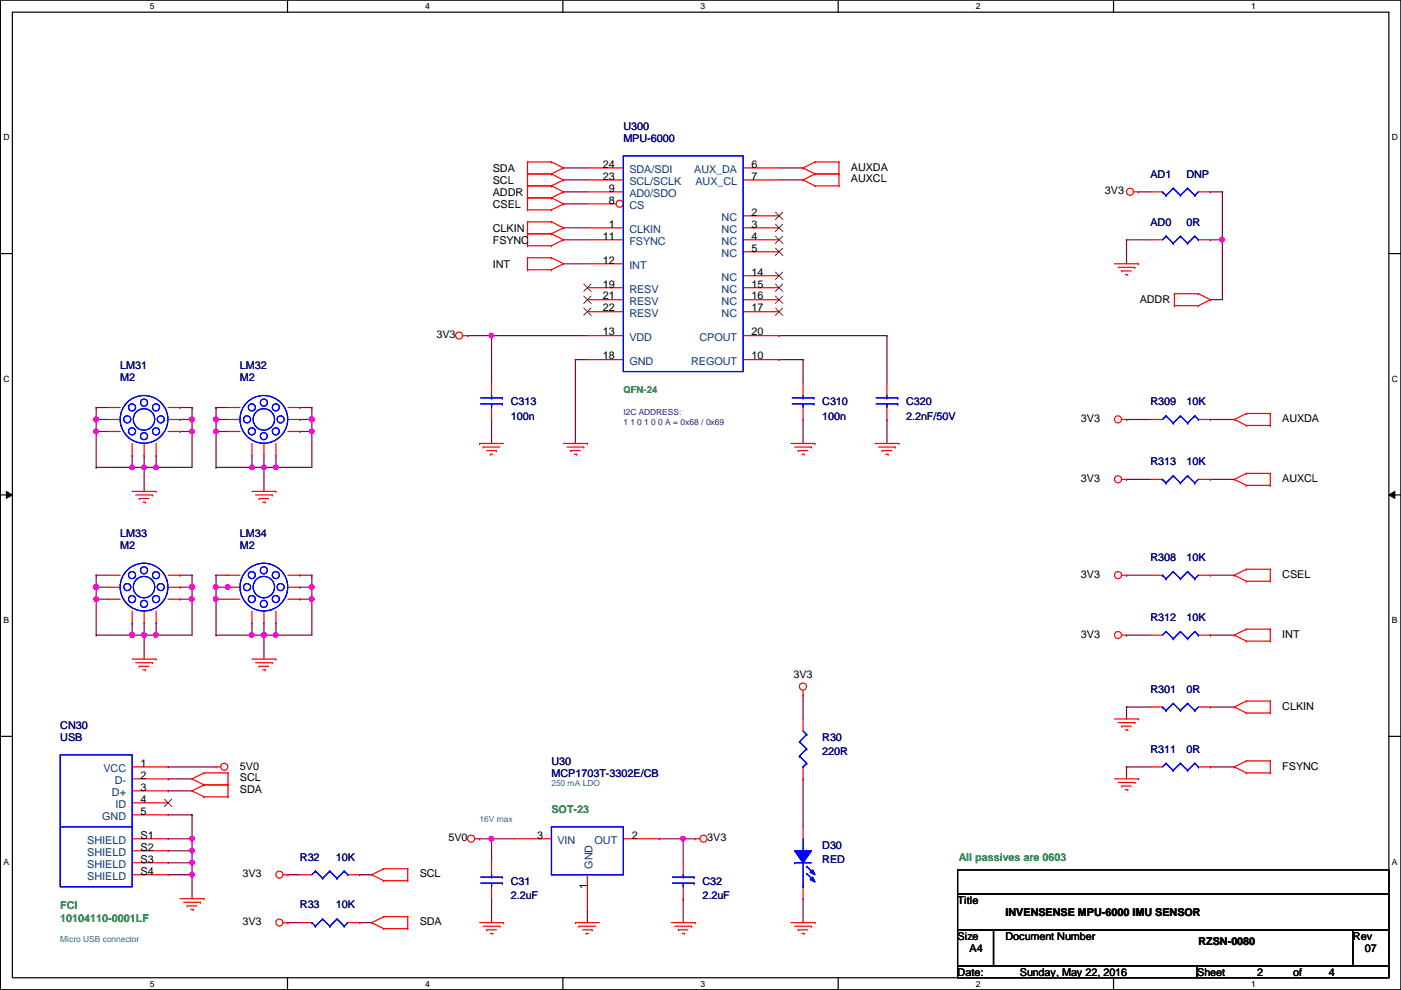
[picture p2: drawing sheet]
<svg xmlns="http://www.w3.org/2000/svg" width="297mm" height="210mm" viewBox="0 0 297 210" stroke-linecap="round" stroke-linejoin="round" font-family="sans-serif">
<path d="M.1 0h296.9v209.8h-296.9zM2.6 2.6h291.9v204.7h-291.9z" fill="none" stroke="#000" stroke-width=".25"/>
<g fill="#fff">
<path d="M31.8 .3h1v2h-1z"/>
<path d="M31.8 207.6h1v1.9h-1z"/>
</g>
<path d="M61 0v2.6M61 207.3v2.5" fill="none" stroke="#000" stroke-width=".25"/>
<g fill="#fff">
<path d="M90.1 .3h1v2h-1z"/>
<path d="M90.1 207.6h1v1.9h-1z"/>
</g>
<path d="M119.3 0v2.6M119.3 207.3v2.5" fill="none" stroke="#000" stroke-width=".25"/>
<g fill="#fff">
<path d="M148.5 .3h1v2h-1z"/>
<path d="M148.5 207.6h1v1.9h-1z"/>
</g>
<path d="M177.7 0v2.6M177.7 207.3v2.5" fill="none" stroke="#000" stroke-width=".25"/>
<g fill="#fff">
<path d="M206.9 .3h1v2h-1z"/>
<path d="M206.9 207.6h1v1.9h-1z"/>
</g>
<path d="M236.1 0v2.6M236.1 207.3v2.5" fill="none" stroke="#000" stroke-width=".25"/>
<g fill="#fff">
<path d="M265.3 .3h.9v2h-.9z"/>
<path d="M265.3 207.6h.9v1.9h-.9z"/>
<path d="M.7 28.2h1.3v1.9h-1.3z"/>
<path d="M295.1 28.2h1.3v1.9h-1.3z"/>
<path d="M.7 79.3h1.3v2h-1.3z"/>
<path d="M295.1 79.3h1.3v2h-1.3z"/>
</g>
<path d="M.1 53.8h2.5M294.5 53.8h2.5" fill="none" stroke="#000" stroke-width=".25"/>
<g fill="#fff">
<path d="M.7 130.5h1.2v2h-1.2z"/>
<path d="M295.1 130.5h1.2v2h-1.2z"/>
</g>
<path d="M.1 104.9h2.5M294.5 104.9h2.5" fill="none" stroke="#000" stroke-width=".25"/>
<path d="M1.4 104.2l1.2 .7-1.2 .8zM294.5 104.9l1.2-.7v1.5z" fill="#000"/>
<path d="M1.4 104.2l1.2 .7-1.2 .8zM294.5 104.9l1.2-.7v1.5z" fill="none" stroke="#000" stroke-width=".21"/>
<g fill="#fff">
<path d="M.7 181.7h1.2v2h-1.2z"/>
<path d="M295.1 181.7h1.2v2h-1.2z"/>
</g>
<path d="M.1 156.1h2.5M294.5 156.1h2.5" fill="none" stroke="#000" stroke-width=".25"/>
<path d="M144.9 177.8h.1M144.9 177.8h2.5M124.5 193.1h.1M124.5 193.1v2.5" fill="none" stroke="#800040" stroke-width=".25"/>
<circle cx="144.8" cy="177.8" r=".49" fill="#f0f"/>
<circle cx="144.8" cy="177.8" r=".49" fill="none" stroke="#f0f" stroke-width=".25"/>
<path d="M104.2 177.8h.1M104.2 177.8v5.1M104.2 177.8h5.1M139.8 177.8h.1M139.8 177.8h5.1M144.9 177.8h.1M144.9 177.8v5.1M104.2 190.5h.1M104.2 190.5v5.1M144.9 190.5h.1M144.9 190.5v5.1" fill="none" stroke="#800040" stroke-width=".25"/>
<circle cx="104.2" cy="177.8" r=".49" fill="#f0f"/>
<circle cx="104.2" cy="177.8" r=".49" fill="none" stroke="#f0f" stroke-width=".25"/>
<path d="M35.6 165.1h.1M35.6 167.7h.1M35.6 165.1h5.1M35.6 167.7h5.1M101.7 177.8h.1M101.7 177.8h2.5M40.7 185.5h.1M40.7 185.5v5" fill="none" stroke="#800040" stroke-width=".25"/>
<circle cx="40.7" cy="185.4" r=".49" fill="#f0f"/>
<circle cx="40.7" cy="185.4" r=".49" fill="none" stroke="#f0f" stroke-width=".25"/>
<g fill="none" stroke="#800040" stroke-width=".25">
<path d="M35.6 172.8h.1M35.6 162.6h.1M35.6 177.8h.1M35.6 172.8h5.1M35.6 162.6h10.2M35.6 177.8h5.1M40.7 172.8h.1M40.7 177.8h.1M40.7 172.8v7.6h-5.1M35.6 180.4h.1M35.6 182.9h.1M35.6 185.5h.1"/>
<path d="M35.6 182.9h5.1M35.6 185.5h5.1"/>
</g>
<circle cx="40.7" cy="177.8" r=".49" fill="#f0f"/>
<circle cx="40.7" cy="177.8" r=".49" fill="none" stroke="#f0f" stroke-width=".25"/>
<path d="M40.7 180.4h.1M40.7 180.4v2.5" fill="none" stroke="#800040" stroke-width=".25"/>
<circle cx="40.7" cy="180.4" r=".49" fill="#f0f"/>
<circle cx="40.7" cy="180.4" r=".49" fill="none" stroke="#f0f" stroke-width=".25"/>
<path d="M40.7 182.9h.1M40.7 182.9v2.6" fill="none" stroke="#800040" stroke-width=".25"/>
<circle cx="40.7" cy="182.9" r=".49" fill="#f0f"/>
<circle cx="40.7" cy="182.9" r=".49" fill="none" stroke="#f0f" stroke-width=".25"/>
<path d="M40.7 88.9h.1M40.7 91.5h.1M40.7 88.9v10.2" fill="none" stroke="#800040" stroke-width=".25"/>
<circle cx="40.7" cy="91.5" r=".49" fill="#f0f"/>
<circle cx="40.7" cy="91.5" r=".49" fill="none" stroke="#f0f" stroke-width=".25"/>
<path d="M40.7 86.4h.1M40.7 86.4v2.5" fill="none" stroke="#800040" stroke-width=".25"/>
<circle cx="40.7" cy="88.9" r=".49" fill="#f0f"/>
<circle cx="40.7" cy="88.9" r=".49" fill="none" stroke="#f0f" stroke-width=".25"/>
<path d="M20.4 88.9h.1M20.4 88.9v2.6M30.6 99.1h.1M30.6 99.1v5.1" fill="none" stroke="#800040" stroke-width=".25"/>
<circle cx="20.4" cy="88.9" r=".49" fill="#f0f"/>
<circle cx="20.4" cy="88.9" r=".49" fill="none" stroke="#f0f" stroke-width=".25"/>
<path d="M30.6 99.1h.1M30.6 99.1h2.5" fill="none" stroke="#800040" stroke-width=".25"/>
<circle cx="30.5" cy="99.1" r=".49" fill="#f0f"/>
<circle cx="30.5" cy="99.1" r=".49" fill="none" stroke="#f0f" stroke-width=".25"/>
<path d="M66.1 88.9h.1M66.1 91.5h.1M66.1 88.9v10.2" fill="none" stroke="#800040" stroke-width=".25"/>
<circle cx="66.1" cy="91.5" r=".49" fill="#f0f"/>
<circle cx="66.1" cy="91.5" r=".49" fill="none" stroke="#f0f" stroke-width=".25"/>
<path d="M66.1 86.4h.1M66.1 86.4v2.5" fill="none" stroke="#800040" stroke-width=".25"/>
<circle cx="66.1" cy="88.9" r=".49" fill="#f0f"/>
<circle cx="66.1" cy="88.9" r=".49" fill="none" stroke="#f0f" stroke-width=".25"/>
<path d="M45.8 88.9h.1M45.8 88.9v2.6M56 99.1h.1M56 99.1v5.1" fill="none" stroke="#800040" stroke-width=".25"/>
<circle cx="45.8" cy="88.9" r=".49" fill="#f0f"/>
<circle cx="45.8" cy="88.9" r=".49" fill="none" stroke="#f0f" stroke-width=".25"/>
<path d="M56 99.1h.1M56 99.1h2.5" fill="none" stroke="#800040" stroke-width=".25"/>
<circle cx="55.9" cy="99.1" r=".49" fill="#f0f"/>
<circle cx="55.9" cy="99.1" r=".49" fill="none" stroke="#f0f" stroke-width=".25"/>
<path d="M45.8 86.4h.1M45.8 88.9h.1M45.8 86.4h2.5M45.8 88.9h2.5" fill="none" stroke="#800040" stroke-width=".25"/>
<circle cx="45.8" cy="88.9" r=".49" fill="#f0f"/>
<circle cx="45.8" cy="88.9" r=".49" fill="none" stroke="#f0f" stroke-width=".25"/>
<path d="M45.8 91.5h.1M45.8 91.5h2.5M63.6 86.4h.1M63.6 88.9h.1M63.6 86.4h2.5M63.6 88.9h2.5" fill="none" stroke="#800040" stroke-width=".25"/>
<circle cx="66.1" cy="88.9" r=".49" fill="#f0f"/>
<circle cx="66.1" cy="88.9" r=".49" fill="none" stroke="#f0f" stroke-width=".25"/>
<path d="M45.8 86.4h.1M45.8 91.5h.1M45.8 86.4v2.5M45.8 91.5v7.6M53.4 96.6h.1M53.4 96.6v2.5M56 96.6h.1M56 96.6v2.5M58.5 96.6h.1M58.5 96.6v2.5M63.6 91.5h.1M63.6 91.5h2.5" fill="none" stroke="#800040" stroke-width=".25"/>
<circle cx="45.8" cy="91.5" r=".49" fill="#f0f"/>
<circle cx="45.8" cy="91.5" r=".49" fill="none" stroke="#f0f" stroke-width=".25"/>
<path d="M45.8 99.1h.1M45.8 99.1h7.6M58.5 99.1h.1M58.5 99.1h7.6" fill="none" stroke="#800040" stroke-width=".25"/>
<circle cx="58.5" cy="99.1" r=".49" fill="#f0f"/>
<circle cx="58.5" cy="99.1" r=".49" fill="none" stroke="#f0f" stroke-width=".25"/>
<path d="M53.4 99.1h.1M53.4 99.1h2.6" fill="none" stroke="#800040" stroke-width=".25"/>
<circle cx="53.4" cy="99.1" r=".49" fill="#f0f"/>
<circle cx="53.4" cy="99.1" r=".49" fill="none" stroke="#f0f" stroke-width=".25"/>
<path d="M40.7 124.5h.1M40.7 127h.1M40.7 124.5v10.2" fill="none" stroke="#800040" stroke-width=".25"/>
<circle cx="40.7" cy="127" r=".49" fill="#f0f"/>
<circle cx="40.7" cy="127" r=".49" fill="none" stroke="#f0f" stroke-width=".25"/>
<path d="M40.7 122h.1M40.7 122v2.5" fill="none" stroke="#800040" stroke-width=".25"/>
<circle cx="40.7" cy="124.5" r=".49" fill="#f0f"/>
<circle cx="40.7" cy="124.5" r=".49" fill="none" stroke="#f0f" stroke-width=".25"/>
<path d="M20.4 124.5h.1M20.4 124.5v2.5M30.6 134.7h.1M30.6 134.7v5" fill="none" stroke="#800040" stroke-width=".25"/>
<circle cx="20.4" cy="124.5" r=".49" fill="#f0f"/>
<circle cx="20.4" cy="124.5" r=".49" fill="none" stroke="#f0f" stroke-width=".25"/>
<path d="M30.6 134.7h.1M30.6 134.7h2.5" fill="none" stroke="#800040" stroke-width=".25"/>
<circle cx="30.5" cy="134.6" r=".49" fill="#f0f"/>
<circle cx="30.5" cy="134.6" r=".49" fill="none" stroke="#f0f" stroke-width=".25"/>
<path d="M20.4 122h.1M20.4 124.5h.1M20.4 122h2.5M20.4 124.5h2.5" fill="none" stroke="#800040" stroke-width=".25"/>
<circle cx="20.4" cy="124.5" r=".49" fill="#f0f"/>
<circle cx="20.4" cy="124.5" r=".49" fill="none" stroke="#f0f" stroke-width=".25"/>
<path d="M20.4 127h.1M20.4 127h2.5M38.2 122h.1M38.2 124.5h.1M38.2 122h2.5M38.2 124.5h2.5" fill="none" stroke="#800040" stroke-width=".25"/>
<circle cx="40.7" cy="124.5" r=".49" fill="#f0f"/>
<circle cx="40.7" cy="124.5" r=".49" fill="none" stroke="#f0f" stroke-width=".25"/>
<path d="M20.4 122h.1M20.4 127h.1M20.4 122v2.5M20.4 127v7.7M28 132.1h.1M28 132.1v2.6M30.6 132.1h.1M30.6 132.1v2.6M33.1 132.1h.1M33.1 132.1v2.6M38.2 127h.1M38.2 127h2.5" fill="none" stroke="#800040" stroke-width=".25"/>
<circle cx="20.4" cy="127" r=".49" fill="#f0f"/>
<circle cx="20.4" cy="127" r=".49" fill="none" stroke="#f0f" stroke-width=".25"/>
<path d="M20.4 134.7h.1M20.4 134.7h7.6M33.1 134.7h.1M33.1 134.7h7.6" fill="none" stroke="#800040" stroke-width=".25"/>
<circle cx="33.1" cy="134.6" r=".49" fill="#f0f"/>
<circle cx="33.1" cy="134.6" r=".49" fill="none" stroke="#f0f" stroke-width=".25"/>
<path d="M28 134.7h.1M28 134.7h2.6" fill="none" stroke="#800040" stroke-width=".25"/>
<circle cx="28" cy="134.6" r=".49" fill="#f0f"/>
<circle cx="28" cy="134.6" r=".49" fill="none" stroke="#f0f" stroke-width=".25"/>
<path d="M66.1 124.5h.1M66.1 127h.1M66.1 124.5v10.2" fill="none" stroke="#800040" stroke-width=".25"/>
<circle cx="66.1" cy="127" r=".49" fill="#f0f"/>
<circle cx="66.1" cy="127" r=".49" fill="none" stroke="#f0f" stroke-width=".25"/>
<path d="M66.1 122h.1M66.1 122v2.5" fill="none" stroke="#800040" stroke-width=".25"/>
<circle cx="66.1" cy="124.5" r=".49" fill="#f0f"/>
<circle cx="66.1" cy="124.5" r=".49" fill="none" stroke="#f0f" stroke-width=".25"/>
<path d="M45.8 124.5h.1M45.8 124.5v2.5M56 134.7h.1M56 134.7v5" fill="none" stroke="#800040" stroke-width=".25"/>
<circle cx="45.8" cy="124.5" r=".49" fill="#f0f"/>
<circle cx="45.8" cy="124.5" r=".49" fill="none" stroke="#f0f" stroke-width=".25"/>
<path d="M56 134.7h.1M56 134.7h2.5" fill="none" stroke="#800040" stroke-width=".25"/>
<circle cx="55.9" cy="134.6" r=".49" fill="#f0f"/>
<circle cx="55.9" cy="134.6" r=".49" fill="none" stroke="#f0f" stroke-width=".25"/>
<path d="M45.8 122h.1M45.8 124.5h.1M45.8 122h2.5M45.8 124.5h2.5" fill="none" stroke="#800040" stroke-width=".25"/>
<circle cx="48.3" cy="124.5" r=".49" fill="#f0f"/>
<circle cx="48.3" cy="124.5" r=".49" fill="none" stroke="#f0f" stroke-width=".25"/>
<g fill="none" stroke="#800040" stroke-width=".25">
<path d="M45.8 127h.1M45.8 122h.1M45.8 127h2.5M45.8 122v2.5M45.8 127v7.7M53.4 132.1h.1M53.4 132.1v2.6M56 132.1h.1M56 132.1v2.6M58.5 132.1h.1M58.5 132.1v2.6M63.6 122h.1"/>
<path d="M63.6 124.5h.1M63.6 127h.1M63.6 127h2.5M63.6 122h2.5M63.6 124.5h2.5"/>
</g>
<circle cx="45.8" cy="127" r=".49" fill="#f0f"/>
<circle cx="45.8" cy="127" r=".49" fill="none" stroke="#f0f" stroke-width=".25"/>
<path d="M53.4 134.7h.1M53.4 134.7h2.6" fill="none" stroke="#800040" stroke-width=".25"/>
<circle cx="55.9" cy="134.6" r=".49" fill="#f0f"/>
<circle cx="55.9" cy="134.6" r=".49" fill="none" stroke="#f0f" stroke-width=".25"/>
<circle cx="53.4" cy="134.6" r=".49" fill="#f0f"/>
<circle cx="53.4" cy="134.6" r=".49" fill="none" stroke="#f0f" stroke-width=".25"/>
<path d="M58.5 134.7h.1M58.5 134.7h7.6" fill="none" stroke="#800040" stroke-width=".25"/>
<circle cx="58.5" cy="134.6" r=".49" fill="#f0f"/>
<circle cx="58.5" cy="134.6" r=".49" fill="none" stroke="#f0f" stroke-width=".25"/>
<path d="M20.4 86.4h.1M20.4 88.9h.1M20.4 86.4h2.5M20.4 88.9h2.5" fill="none" stroke="#800040" stroke-width=".25"/>
<circle cx="20.4" cy="88.9" r=".49" fill="#f0f"/>
<circle cx="20.4" cy="88.9" r=".49" fill="none" stroke="#f0f" stroke-width=".25"/>
<path d="M20.4 91.5h.1M20.4 91.5h2.5M38.2 86.4h.1M38.2 88.9h.1M38.2 86.4h2.5M38.2 88.9h2.5" fill="none" stroke="#800040" stroke-width=".25"/>
<circle cx="40.7" cy="88.9" r=".49" fill="#f0f"/>
<circle cx="40.7" cy="88.9" r=".49" fill="none" stroke="#f0f" stroke-width=".25"/>
<path d="M20.4 86.4h.1M20.4 91.5h.1M20.4 86.4v2.5M20.4 91.5v7.6M28 96.6h.1M28 96.6v2.5M30.6 96.6h.1M30.6 96.6v2.5M33.1 96.6h.1M33.1 96.6v2.5M38.2 91.5h.1M38.2 91.5h2.5" fill="none" stroke="#800040" stroke-width=".25"/>
<circle cx="20.4" cy="91.5" r=".49" fill="#f0f"/>
<circle cx="20.4" cy="91.5" r=".49" fill="none" stroke="#f0f" stroke-width=".25"/>
<path d="M20.4 99.1h.1M20.4 99.1h7.6M33.1 99.1h.1M33.1 99.1h7.6" fill="none" stroke="#800040" stroke-width=".25"/>
<circle cx="33.1" cy="99.1" r=".49" fill="#f0f"/>
<circle cx="33.1" cy="99.1" r=".49" fill="none" stroke="#f0f" stroke-width=".25"/>
<path d="M28 99.1h.1M28 99.1h2.6" fill="none" stroke="#800040" stroke-width=".25"/>
<circle cx="28" cy="99.1" r=".49" fill="#f0f"/>
<circle cx="28" cy="99.1" r=".49" fill="none" stroke="#f0f" stroke-width=".25"/>
<g fill="none" stroke="#800040" stroke-width=".25">
<path d="M119.5 35.6h.1M119.5 38.1h.1M119.5 35.6h5M119.5 38.1h5M104.2 71.2h.1M104.2 71.2h20.3M122 76.2h.1M122 76.2h2.5M122 76.2v17.8M165.2 76.2h.1M165.2 71.2h.1M165.2 76.2h5.1"/>
<path d="M165.2 71.2h22.8M170.3 76.2h.1M170.3 76.2v5.1M188 71.2h.1M188 71.2v10.1M170.3 88.9h.1M170.3 88.9v5.1M188 88.9h.1M188 88.9v5.1M45.8 134.7h.1M45.8 134.7h7.6M170.3 147.4h.1"/>
<path d="M170.3 147.4v5M170.3 165.1h.1M170.3 165.1v10.2M61 185.5h.1M61 195.6h.1M61 185.5h2.6M61 195.6h2.6M76.3 185.5h.1M76.3 195.6h.1M76.3 185.5h2.5M76.3 195.6h2.5M170.3 190.5h.1"/>
<path d="M170.3 190.5v5.1"/>
</g>
<circle cx="104.2" cy="71.1" r=".49" fill="#f0f"/>
<circle cx="104.2" cy="71.1" r=".49" fill="none" stroke="#f0f" stroke-width=".25"/>
<g fill="none" stroke="#800040" stroke-width=".25">
<path d="M238.8 50.8h.1M238.8 50.8h5.1M238.8 50.8v5.1M241.4 40.7h.1M241.4 40.7h2.5M256.6 50.8h.1M256.6 40.7h.1M256.6 50.8h2.6M256.6 40.7h2.6M259.2 50.8h.1M259.2 50.8v12.7M99.1 71.2h.1"/>
<path d="M99.1 71.2h5.1M104.2 71.2h.1M104.2 71.2v10.1M104.2 88.9h.1M104.2 88.9v5.1M238.8 122h.1M238.8 122h5.1M256.6 122h.1M256.6 122h5.1"/>
</g>
<circle cx="259.1" cy="50.8" r=".49" fill="#f0f"/>
<circle cx="259.1" cy="50.8" r=".49" fill="none" stroke="#f0f" stroke-width=".25"/>
<g fill="none" stroke="#800040" stroke-width=".25">
<path d="M165.2 35.6h5.1M165.2 38.1h5.1M170.3 35.6h.1M170.3 38.1h.1M119.5 40.7h.1M119.5 43.2h.1M119.5 55.9h.1M119.5 48.3h.1M119.5 50.8h.1M119.5 40.7h5M119.5 43.2h5M119.5 55.9h5"/>
<path d="M119.5 48.3h5M119.5 50.8h5M259.2 40.7h.1M259.2 40.7v10.1M256.6 63.5h.1M256.6 63.5h2.6M238.8 88.9h.1M238.8 88.9h5.1M256.6 88.9h.1M256.6 88.9h5.1M238.8 101.6h.1M238.8 101.6h5.1"/>
<path d="M256.6 101.6h.1M256.6 101.6h5.1M238.8 134.7h.1M238.8 134.7h5.1M256.6 134.7h.1M256.6 134.7h5.1M238.8 149.9h.1M238.8 149.9h5.1M238.8 149.9v2.5M256.6 149.9h.1M256.6 149.9h5.1M238.8 162.6h.1"/>
<path d="M238.8 162.6h5.1M238.8 162.6v2.5M256.6 162.6h.1M256.6 162.6h5.1"/>
</g>
<g fill="none" stroke="#f00" stroke-width=".25">
<path d="M111.8 39.4h.1M111.8 36.9h.1M111.8 34.3h.1M111.8 39.4h5.1M111.8 34.3v10.2M111.8 34.3h5.1M111.8 36.9h5.1M116.9 39.4h.1M116.9 34.3h.1M116.9 36.9h.1M116.9 39.4l2.6 1.3M116.9 34.3l2.6 1.3"/>
<path d="M116.9 36.9l2.6 1.2M119.5 35.6h.1M119.5 38.1h.1M119.5 35.6l-2.6 1.3M119.5 38.1l-2.6 1.3M157.6 35.6h7.6M157.6 38.1h7.6M170.3 35.6h.1M170.3 38.1h.1M170.3 35.6l2.5 1.3M170.3 38.1l2.5 1.3M172.8 36.9h.1"/>
<path d="M172.8 34.3h.1M172.8 39.4h.1M172.8 39.4h5.1M172.8 34.3h5.1M172.8 36.9h5.1M172.8 34.3l-2.5 1.3M172.8 36.9l-2.5 1.2M177.9 34.3h.1M177.9 36.9h.1M177.9 39.4h.1M177.9 34.3v5.1M111.8 42h.1"/>
<path d="M111.8 44.5h.1M111.8 57.2h.1M111.8 54.7h.1M111.8 49.6h.1M111.8 47h.1M111.8 52.1h.1M111.8 42h5.1M111.8 47v5.1M111.8 54.7v2.5M111.8 44.5h5.1M111.8 54.7h5.1M111.8 57.2h5.1"/>
<path d="M111.8 47h5.1M111.8 49.6h5.1M111.8 52.1h5.1M116.9 42h.1M116.9 44.5h.1M116.9 54.7h.1M116.9 57.2h.1M116.9 47h.1M116.9 49.6h.1M116.9 52.1h.1M116.9 42l2.6 1.2M116.9 54.7l2.6 1.2"/>
<path d="M116.9 47l2.6 1.3M116.9 49.6l2.6 1.2M119.5 40.7h.1M119.5 43.2h.1M119.5 55.9h.1M119.5 48.3h.1M119.5 50.8h.1M119.5 40.7l-2.6 1.3M119.5 43.2l-2.6 1.3M119.5 55.9l-2.6 1.3M119.5 48.3l-2.6 1.3M119.5 50.8l-2.6 1.3"/>
<path d="M124.5 48.3h7.7M157.6 48.3h7.6M157.6 45.8h7.6M157.6 50.8h7.6M157.6 53.4h7.6M236.3 55.9h5.1M237.1 56.7h3.5M237.8 57.4h.1M237.8 57.4h2.1M238.6 58.2h.5M239.1 58.2h.1M240.4 40.7h1"/>
<path d="M240.6 56.7h.1M241.4 40.7h.1M241.4 55.9h.1M98.1 71.2h1M99.1 71.2h.1M249 64.8h.1M249 62.3h.1M249 62.3h5.1M249 64.8h5.1M249 62.3v2.5M254.1 62.3h.1M254.1 64.8h.1"/>
<path d="M254.1 62.3l2.5 1.2M256.6 63.5h.1M256.6 63.5l-2.5 1.3M101.7 94h.1M101.7 94h5.1M102.4 94.8h.1M102.4 94.8h3.6M103.2 95.5h2M104 96.3h.1M104 96.3h.5M105.2 95.5h.1M119.5 94h5"/>
<path d="M120.2 94.8h3.6M121 95.5h.1M121 95.5h2M121.7 96.3h.6M122.3 96.3h.1M123.8 94.8h.1M124.5 94h.1M167.7 94h5.1M168.5 94.8h3.5M169.2 95.5h.1M169.2 95.5h2.1M170 96.3h.5"/>
<path d="M170.5 96.3h.1M172 94.8h.1M172.8 94h.1M185.5 94h5.1M186.3 94.8h3.5M187 95.5h.1M187 95.5h2.1M187.8 96.3h.5M188 81.3v2.6M188 86.4v2.5M188.3 96.3h.1M189.8 94.8h.1"/>
<path d="M190.6 94h.1M237.8 88.9h1M238.8 88.9h.1M261.7 88.9h.1M261.7 88.9l2.5 1.3M264.2 90.2h.1M264.2 87.7h.1M264.2 90.2h5.1M264.2 87.7l-2.5 1.2M264.2 87.7h5.1M269.3 87.7h.1M269.3 90.2h.1"/>
<path d="M269.3 87.7v2.5M28 104.2h5.1M28.8 104.9h3.5M29.5 105.7h.1M29.5 105.7h2.1M30.3 106.5h.5M30.8 106.5h.1M32.3 104.9h.1M33.1 104.2h.1M53.4 104.2h5.1M54.2 104.9h3.5M54.9 105.7h.1"/>
<path d="M54.9 105.7h2.1M55.7 106.5h.5M56.2 106.5h.1M57.7 104.9h.1M58.5 104.2h.1M237.8 101.6h1M238.8 101.6h.1M261.7 101.6h.1M261.7 101.6l2.5 1.3M264.2 102.9h.1M264.2 100.4h.1M264.2 102.9h5.1"/>
<path d="M264.2 100.4l-2.5 1.2M264.2 100.4h5.1M269.3 100.4h.1M269.3 102.9h.1M269.3 100.4v2.5M22.9 122h2.6M22.9 124.5h2.6M22.9 127h2.6M28 139.7h5.1M28 129.6v2.5M30.6 129.6v2.5M33.1 139.7h.1"/>
<path d="M33.1 129.6v2.5M35.6 122h2.6M35.6 124.5h2.6M35.6 127h2.6M53.4 139.7h5.1M58.5 139.7h.1M237.8 122h1M237.8 134.7h1M238.8 122h.1M238.8 134.7h.1M261.7 122h.1M261.7 134.7h.1"/>
<path d="M261.7 122l2.5 1.2M261.7 134.7l2.5 1.2M264.2 123.2h.1M264.2 120.7h.1M264.2 135.9h.1M264.2 133.4h.1M264.2 123.2h5.1M264.2 120.7l-2.5 1.3M264.2 120.7h5.1M264.2 135.9h5.1M264.2 133.4l-2.5 1.3M264.2 133.4h5.1"/>
<path d="M269.3 120.7h.1M269.3 123.2h.1M269.3 133.4h.1M269.3 135.9h.1M269.3 120.7v2.5M269.3 133.4v2.5M28.8 140.5h3.5M29.5 141.3h.1M29.5 141.3h2.1M30.3 142h.5M30.8 142h.1M32.3 140.5h.1"/>
<path d="M54.2 140.5h3.5M54.9 141.3h.1M54.9 141.3h2.1M55.7 142h.5M56.2 142h.1M57.7 140.5h.1M170.3 147.4h.1M170.3 146.3v1.1M236.3 152.4h5.1M237.1 153.2h3.5M237.8 154h.1M237.8 154h2.1"/>
<path d="M238.6 154.7h.5M239.1 154.7h.1M240.6 153.2h.1M241.4 152.4h.1M261.7 149.9h.1M261.7 149.9l2.5 1.3M264.2 151.2h.1M264.2 148.6h.1M264.2 151.2h5.1M264.2 148.6l-2.5 1.3M264.2 148.6h5.1M269.3 148.6h.1"/>
<path d="M269.3 151.2h.1M269.3 148.6v2.6M40.7 167.7h.1M40.7 165.1h.1M40.7 167.7l2.6 1.3M40.7 165.1l2.6 1.3M43.3 169h.1M43.3 166.4h.1M43.3 163.9h.1M43.3 169h5M43.3 166.4l-2.6 1.3M43.3 166.4h5"/>
<path d="M43.3 163.9l-2.6 1.2M43.3 163.9h5M45.8 162.6h.1M45.8 162.6h1M48.3 166.4h.1M48.3 169h.1M48.3 163.9h.1M48.3 163.9v5.1M100.7 177.8h1M101.7 177.8h.1M147.4 177.8h.1M147.4 177.8h1"/>
<path d="M236.3 165.1h5.1M237.1 165.9h3.5M237.8 166.7h.1M237.8 166.7h2.1M238.6 167.4h.5M239.1 167.4h.1M240.6 165.9h.1M241.4 165.1h.1M261.7 162.6h.1M261.7 162.6l2.5 1.3M264.2 163.9h.1M264.2 161.3h.1"/>
<path d="M264.2 163.9h5.1M264.2 161.3l-2.5 1.3M264.2 161.3h5.1M269.3 161.3h.1M269.3 163.9h.1M269.3 161.3v2.6M38.2 190.5h5.1M38.9 191.3h3.6M39.7 192.1h.1M39.7 192.1h2M40.5 192.8h.5M41 192.8h.1"/>
<path d="M42.5 191.3h.1M43.3 190.5h.1M60 195.6h1M60 185.5h1M61 185.5h.1M61 195.6h.1M78.8 185.5h.1M78.8 195.6h.1M78.8 185.5l2.6 1.2M78.8 195.6l2.6 1.3M81.4 184.2h.1M81.4 186.7h.1"/>
<path d="M81.4 194.4h.1M81.4 196.9h.1M81.4 184.2h5M81.4 184.2l-2.6 1.3M81.4 186.7h5M81.4 194.4h5M81.4 194.4l-2.6 1.2M81.4 196.9h5M86.4 186.7h.1M86.4 184.2h.1M86.4 196.9h.1M86.4 194.4h.1"/>
<path d="M86.4 184.2v2.5M86.4 194.4v2.5M101.7 195.6h5.1M102.4 196.4h3.6M103.2 197.1h.1M103.2 197.1h2M104 197.9h.5M104.5 197.9h.1M106 196.4h.1M106.8 195.6h.1M122 195.6h.1M122 195.6h5.1"/>
<path d="M122.8 196.4h.1M122.8 196.4h3.5M123.5 197.1h2.1M124.3 197.9h.1M124.3 197.9h.5M125.6 197.1h.1M142.3 195.6h5.1M143.1 196.4h3.5M143.8 197.1h.1M143.8 197.1h2.1M144.6 197.9h.5M145.1 197.9h.1"/>
<path d="M146.6 196.4h.1M147.4 195.6h.1M167.7 195.6h5.1M168.5 196.4h3.5M169.2 197.1h.1M169.2 197.1h2.1M170 197.9h.5M170.5 197.9h.1M172 196.4h.1M172.8 195.6h.1"/>
<circle cx="239.6" cy="40.7" r=".75"/>
<circle cx="97.3" cy="71.1" r=".75"/>
<circle cx="237" cy="88.9" r=".75"/>
<circle cx="237" cy="101.6" r=".75"/>
<circle cx="237" cy="134.6" r=".75"/>
<circle cx="237" cy="121.9" r=".75"/>
<circle cx="170.2" cy="145.6" r=".75"/>
<circle cx="47.6" cy="162.6" r=".75"/>
<circle cx="99.9" cy="177.8" r=".75"/>
<circle cx="149.2" cy="177.8" r=".75"/>
<circle cx="59.2" cy="195.6" r=".75"/>
<circle cx="59.2" cy="185.4" r=".75"/>
</g>
<path d="M203 184.4h91.5v5.1h-91.5zM203 189.5h91.5v7.6h-91.5zM203 197.1h7.6v7.7h-7.6zM210.6 197.1h76.2v7.7h-76.2zM286.8 197.1h7.7v7.7h-7.7zM203 204.8h50.8v2.5h-50.8zM253.8 204.8h40.7v2.5h-40.7z" fill="none" stroke="#000" stroke-width=".25"/>
<g fill="none" stroke="#00f" stroke-width=".25">
<path d="M185.8 85.6h4.5M185.8 84.4h4.5M188 84.4h.1M188 85.6h.1M188 83.9v.5M188 85.6v.8M190.3 85.6h.1M190.3 84.4h.1"/>
<circle cx="27" cy="124.5" r=".75"/>
<circle cx="28" cy="121.9" r=".75"/>
<circle cx="28" cy="127" r=".75"/>
<circle cx="30.5" cy="124.5" r="2.27"/>
<circle cx="30.5" cy="128" r=".75"/>
<circle cx="30.5" cy="120.9" r=".75"/>
<circle cx="30.5" cy="124.5" r="5.1"/>
<circle cx="33.1" cy="127" r=".75"/>
<circle cx="33.1" cy="121.9" r=".75"/>
<circle cx="34.1" cy="124.5" r=".75"/>
</g>
<path d="M164.4 45l1.6 1.6M164.4 47.5l1.6 1.6M164.4 50.1l1.6 1.5M164.4 52.6l1.6 1.6M165.9 45l-1.5 1.6M165.9 47.5l-1.5 1.6M165.9 50.1l-1.5 1.5M165.9 52.6l-1.5 1.6" fill="none" stroke="#804000" stroke-width=".21"/>
<circle cx="131.4" cy="43.2" r=".75" fill="#fff"/>
<g fill="none" stroke="#f00" stroke-width=".25">
<path d="M124.5 38.1h7.7M124.5 35.6h7.7M124.5 43.2h6.1M124.5 40.7h7.7M124.5 50.8h7.7M124.5 55.9h7.7M157.6 58.5h7.6M124.5 76.2h7.7M124.5 71.2h7.7M124.5 61h7.7M124.5 63.5h7.7M124.5 66.1h7.7"/>
<path d="M157.6 76.2h7.6M157.6 71.2h7.6M157.6 61h7.6M157.6 63.5h7.6M157.6 66.1h7.6M170.3 175.3v2.5M170.3 188v2.5"/>
<circle cx="131.4" cy="43.2" r=".75"/>
</g>
<g fill="none" stroke="#804000" stroke-width=".21">
<path d="M164.4 57.7l1.6 1.6M165.9 57.7l-1.5 1.6M123.8 60.2l1.5 1.6M123.8 62.8l1.5 1.5M123.8 65.3l1.5 1.6M125.3 60.2l-1.6 1.6M125.3 62.8l-1.6 1.5M125.3 65.3l-1.6 1.6M164.4 60.2l1.6 1.6M164.4 62.8l1.6 1.5M164.4 65.3l1.6 1.6M165.9 60.2l-1.5 1.6"/>
<path d="M165.9 62.8l-1.5 1.5M165.9 65.3l-1.5 1.6"/>
</g>
<path d="M132.2 33.1h25.4v45.7h-25.4zM170.3 177.8v2.6M168.5 182.9h.1M168.5 182.9h3.5M170.3 180.4h.1M170.3 188h.1M170.3 182.9v5.1" fill="none" stroke="#00f" stroke-width=".25"/>
<path d="M168.5 180.4h3.5l-1.7 2.5z" fill-rule="evenodd" fill="#00f"/>
<path d="M168.5 180.4h3.5l-1.7 2.5z" fill="none" stroke="#00f" stroke-width=".25"/>
<path d="M172.3 186l.5 1-1-.5z" fill-rule="evenodd" fill="#00f"/>
<path d="M172.3 186l.5 1-1-.5z" fill="none" stroke="#00f" stroke-width=".25"/>
<path d="M172.3 184.4l.5 1.1-1-.5z" fill-rule="evenodd" fill="#00f"/>
<path d="M170.3 177.8v2.6M168.5 182.9h.1M168.5 182.9h3.5M170.3 180.4h.1M170.3 188h.1M170.3 182.9v5.1M171 183.7h.1M171 185.2h.1M171 183.7l1.5 1.5M171 185.2l1.5 1.5M172.3 184.4l.5 1.1-1-.5z" fill="none" stroke="#00f" stroke-width=".25"/>
<path d="M168.5 180.4h3.5l-1.7 2.5z" fill-rule="evenodd" fill="#00f"/>
<path d="M168.5 180.4h3.5l-1.7 2.5z" fill="none" stroke="#00f" stroke-width=".25"/>
<path d="M172.3 186l.5 1-1-.5z" fill-rule="evenodd" fill="#00f"/>
<path d="M172.3 186l.5 1-1-.5z" fill="none" stroke="#00f" stroke-width=".25"/>
<path d="M172.3 184.4l.5 1.1-1-.5z" fill-rule="evenodd" fill="#00f"/>
<g fill="none" stroke="#00f" stroke-width=".25">
<path d="M248.7 39.9h.1M248.7 39.9l1.6 1.5M248.7 39.9l-1.5 1.5M251.8 39.9h.1M251.8 39.9l1.5 1.5M251.8 39.9l-1.5 1.5M246.5 40.7h.1M246.5 40.7l.7 .7M247.2 50.1h.1M247.2 41.4h.1M247.2 50.1l-.7 .7M247.2 50.1l1.5 1.5"/>
<path d="M248.7 51.6h.1M250.3 50.1h.1M250.3 41.4h.1M250.3 50.1l-1.6 1.5M250.3 50.1l1.5 1.5M251.8 51.6h.1M253.3 50.1h.1M253.3 41.4h.1M253.3 50.1l-1.5 1.5M253.3 50.1l.8 .7M254.1 50.8h.1M254.1 40.7l-.8 .7"/>
<path d="M101.9 85.6h4.6M101.9 84.4h4.6M104.2 84.4h.1M104.2 85.6h.1M104.2 83.9v.5M104.2 85.6v.8M106.5 85.6h.1M106.5 84.4h.1M168 85.6h4.5M168 84.4h4.5M170.3 84.4h.1M170.3 85.6h.1"/>
<path d="M170.3 83.9v.5M170.3 85.6v.8M172.5 85.6h.1M172.5 84.4h.1M247.2 88.2h.1M247.2 88.2l-.7 .7M247.2 88.2l1.5 1.5M248.7 89.7h.1M250.3 88.2h.1M250.3 88.2l-1.6 1.5M250.3 88.2l1.5 1.5M251.8 89.7h.1"/>
<path d="M253.3 88.2h.1M253.3 88.2l-1.5 1.5M253.3 88.2l.8 .7M254.1 88.9h.1M246.5 101.6h.1M246.5 101.6l.7 .8M247.2 102.4h.1M248.7 100.9h.1M248.7 100.9l1.6 1.5M248.7 100.9l-1.5 1.5M250.3 102.4h.1M251.8 100.9h.1"/>
<path d="M251.8 100.9l1.5 1.5M251.8 100.9l-1.5 1.5M253.3 102.4h.1M254.1 101.6l-.8 .8M246.5 122h.1M246.5 122l.7 .7M247.2 122.7h.1M247.2 133.9h.1M247.2 133.9l-.7 .8M247.2 133.9l1.5 1.5M248.7 121.2h.1M248.7 135.4h.1"/>
<path d="M248.7 121.2l1.6 1.5M248.7 121.2l-1.5 1.5M250.3 122.7h.1M250.3 133.9h.1M250.3 133.9l-1.6 1.5M250.3 133.9l1.5 1.5M251.8 121.2h.1M251.8 135.4h.1M251.8 121.2l1.5 1.5M251.8 121.2l-1.5 1.5M253.3 122.7h.1M253.3 133.9h.1"/>
<path d="M253.3 133.9l-1.5 1.5M253.3 133.9l.8 .8M254.1 134.7h.1M254.1 122l-.8 .7M169.5 157.3h.1M169.5 157.3l1.5 1.5M170.3 155l.7 .7M171 155.7h.1M171 158.8h.1M171 155.7l-1.5 1.6M171 158.8l-1.5 1.5M246.5 149.9h.1"/>
<path d="M246.5 149.9l.7 .8M247.2 150.7h.1M248.7 149.1h.1M248.7 149.1l1.6 1.6M248.7 149.1l-1.5 1.6M250.3 150.7h.1M251.8 149.1h.1M251.8 149.1l1.5 1.6M251.8 149.1l-1.5 1.6M253.3 150.7h.1M254.1 149.9l-.8 .8M12.8 160.1h15.2v27.9h-15.2z"/>
<path d="M12.8 175.3h.1M12.8 175.3h15.2M116.9 175.3h15.3v10.2h-15.3zM169.5 160.3h.1M169.5 160.3l1.5 1.5M170.3 162.6h.1M171 161.8h.1M171 161.8l-.7 .8M247.2 161.8h.1M247.2 161.8l-.7 .8M247.2 161.8l1.5 1.6M248.7 163.4h.1"/>
<path d="M250.3 161.8h.1M250.3 161.8l-1.6 1.6M250.3 161.8l1.5 1.6M251.8 163.4h.1M253.3 161.8h.1M253.3 161.8l-1.5 1.6M253.3 161.8l.8 .8M254.1 162.6h.1M66.1 195.6h.1M66.1 195.6l.8 .8M66.9 184.7h.1M66.9 196.4h.1"/>
<path d="M66.9 184.7l-.8 .8M66.9 184.7l1.5 1.5M68.4 186.2h.1M68.4 194.9h.1M68.4 194.9l1.5 1.5M68.4 194.9l-1.5 1.5M69.9 184.7h.1M69.9 196.4h.1M69.9 184.7l-1.5 1.5M69.9 184.7l1.6 1.5M71.5 186.2h.1M71.5 194.9h.1"/>
<path d="M71.5 194.9l1.5 1.5M71.5 194.9l-1.6 1.5M73 184.7h.1M73 196.4h.1M73 184.7l-1.5 1.5M73 184.7l.7 .8M73.7 185.5h.1M73.7 195.6l-.7 .8M101.9 187.2h4.6M101.9 186h4.6M104.2 186h.1M104.2 187.2h.1"/>
<path d="M104.2 185.5v.5M104.2 187.2v.8M106.5 187.2h.1M106.5 186h.1M142.6 187.2h4.5M142.6 186h4.5M144.9 186h.1M144.9 187.2h.1M144.9 185.5v.5M144.9 187.2v.8M147.1 187.2h.1M147.1 186h.1"/>
<path d="M171 183.7h.1M171 185.2h.1M171 183.7l1.5 1.5M171 185.2l1.5 1.5M172.3 184.4l.5 1.1-1-.5z"/>
<circle cx="27" cy="88.9" r=".75"/>
<circle cx="28" cy="86.4" r=".75"/>
<circle cx="28" cy="91.5" r=".75"/>
<circle cx="30.5" cy="88.9" r="2.27"/>
<circle cx="30.5" cy="85.4" r=".75"/>
<circle cx="30.5" cy="92.5" r=".75"/>
<circle cx="30.5" cy="88.9" r="5.1"/>
<circle cx="33.1" cy="91.5" r=".75"/>
<circle cx="33.1" cy="86.4" r=".75"/>
<circle cx="34.1" cy="88.9" r=".75"/>
<circle cx="52.4" cy="88.9" r=".75"/>
<circle cx="53.4" cy="86.4" r=".75"/>
<circle cx="53.4" cy="91.5" r=".75"/>
<circle cx="55.9" cy="88.9" r="2.27"/>
<circle cx="55.9" cy="85.4" r=".75"/>
<circle cx="55.9" cy="92.5" r=".75"/>
<circle cx="55.9" cy="88.9" r="5.1"/>
<circle cx="58.5" cy="86.4" r=".75"/>
<circle cx="58.5" cy="91.5" r=".75"/>
<circle cx="59.5" cy="88.9" r=".75"/>
<circle cx="52.4" cy="124.5" r=".75"/>
<circle cx="53.4" cy="121.9" r=".75"/>
<circle cx="53.4" cy="127" r=".75"/>
<circle cx="55.9" cy="124.5" r="2.27"/>
<circle cx="55.9" cy="128" r=".75"/>
<circle cx="55.9" cy="120.9" r=".75"/>
<circle cx="55.9" cy="124.5" r="5.1"/>
<circle cx="58.5" cy="121.9" r=".75"/>
<circle cx="58.5" cy="127" r=".75"/>
<circle cx="59.5" cy="124.5" r=".75"/>
</g>
<g fill="none" stroke="#f00" stroke-width=".25">
<path d="M243.9 50.8h2.6M243.9 40.7h2.6M254.1 50.8h2.5M254.1 40.7h2.5M22.9 88.9h2.6M22.9 86.4h2.6M22.9 91.5h2.6M28 94v2.6M30.6 94v2.6M33.1 94v2.6M35.6 88.9h2.6M35.6 86.4h2.6"/>
<path d="M35.6 91.5h2.6M48.3 88.9h2.6M48.3 86.4h2.6M48.3 91.5h2.6M53.4 94v2.6M56 94v2.6M58.5 94v2.6M61 88.9h2.6M61 86.4h2.6M61 91.5h2.6M104.2 81.3v2.6M104.2 86.4v2.5"/>
<path d="M170.3 81.3v2.6M170.3 86.4v2.5M243.9 88.9h2.6M254.1 88.9h2.5M243.9 101.6h2.6M254.1 101.6h2.5M48.3 122h2.6M48.3 124.5h2.6M48.3 127h2.6M53.4 129.6v2.5M56 129.6v2.5M58.5 129.6v2.5"/>
<path d="M61 122h2.6M61 124.5h2.6M61 127h2.6M243.9 122h2.6M243.9 134.7h2.6M254.1 122h2.5M254.1 134.7h2.5M170.3 152.4v2.6M243.9 149.9h2.6M254.1 149.9h2.5M28 162.6h7.6M28 165.1h7.6"/>
<path d="M28 167.7h7.6M28 172.8h7.6M28 177.8h7.6M28 170.2h7.6M109.3 177.8h7.6M132.2 177.8h7.6M170.3 162.6v2.5M243.9 162.6h2.6M254.1 162.6h2.5M28 180.4h7.6M28 182.9h7.6M28 185.5h7.6"/>
<path d="M63.6 185.5h2.5M63.6 195.6h2.5M73.7 185.5h2.6M73.7 195.6h2.6M104.2 182.9v2.6M104.2 188v2.5M124.5 185.5v7.6M144.9 182.9v2.6M144.9 188v2.5"/>
</g>
<path d="M34.9 169.5l1.5 1.5M36.4 169.5l-1.6 1.5" fill="none" stroke="#804000" stroke-width=".21"/>
<circle cx="144.8" cy="177.8" r=".49" fill="#f0f"/>
<circle cx="144.8" cy="177.8" r=".49" fill="none" stroke="#f0f" stroke-width=".25"/>
<circle cx="104.2" cy="177.8" r=".49" fill="#f0f"/>
<circle cx="104.2" cy="177.8" r=".49" fill="none" stroke="#f0f" stroke-width=".25"/>
<circle cx="40.7" cy="185.4" r=".49" fill="#f0f"/>
<circle cx="40.7" cy="185.4" r=".49" fill="none" stroke="#f0f" stroke-width=".25"/>
<circle cx="40.7" cy="177.8" r=".49" fill="#f0f"/>
<circle cx="40.7" cy="177.8" r=".49" fill="none" stroke="#f0f" stroke-width=".25"/>
<circle cx="40.7" cy="180.4" r=".49" fill="#f0f"/>
<circle cx="40.7" cy="180.4" r=".49" fill="none" stroke="#f0f" stroke-width=".25"/>
<circle cx="40.7" cy="182.9" r=".49" fill="#f0f"/>
<circle cx="40.7" cy="182.9" r=".49" fill="none" stroke="#f0f" stroke-width=".25"/>
<circle cx="40.7" cy="91.5" r=".49" fill="#f0f"/>
<circle cx="40.7" cy="91.5" r=".49" fill="none" stroke="#f0f" stroke-width=".25"/>
<circle cx="40.7" cy="88.9" r=".49" fill="#f0f"/>
<circle cx="40.7" cy="88.9" r=".49" fill="none" stroke="#f0f" stroke-width=".25"/>
<circle cx="20.4" cy="88.9" r=".49" fill="#f0f"/>
<circle cx="20.4" cy="88.9" r=".49" fill="none" stroke="#f0f" stroke-width=".25"/>
<circle cx="30.5" cy="99.1" r=".49" fill="#f0f"/>
<circle cx="30.5" cy="99.1" r=".49" fill="none" stroke="#f0f" stroke-width=".25"/>
<circle cx="66.1" cy="91.5" r=".49" fill="#f0f"/>
<circle cx="66.1" cy="91.5" r=".49" fill="none" stroke="#f0f" stroke-width=".25"/>
<circle cx="66.1" cy="88.9" r=".49" fill="#f0f"/>
<circle cx="66.1" cy="88.9" r=".49" fill="none" stroke="#f0f" stroke-width=".25"/>
<circle cx="45.8" cy="88.9" r=".49" fill="#f0f"/>
<circle cx="45.8" cy="88.9" r=".49" fill="none" stroke="#f0f" stroke-width=".25"/>
<circle cx="55.9" cy="99.1" r=".49" fill="#f0f"/>
<circle cx="55.9" cy="99.1" r=".49" fill="none" stroke="#f0f" stroke-width=".25"/>
<circle cx="45.8" cy="88.9" r=".49" fill="#f0f"/>
<circle cx="45.8" cy="88.9" r=".49" fill="none" stroke="#f0f" stroke-width=".25"/>
<circle cx="66.1" cy="88.9" r=".49" fill="#f0f"/>
<circle cx="66.1" cy="88.9" r=".49" fill="none" stroke="#f0f" stroke-width=".25"/>
<circle cx="45.8" cy="91.5" r=".49" fill="#f0f"/>
<circle cx="45.8" cy="91.5" r=".49" fill="none" stroke="#f0f" stroke-width=".25"/>
<circle cx="58.5" cy="99.1" r=".49" fill="#f0f"/>
<circle cx="58.5" cy="99.1" r=".49" fill="none" stroke="#f0f" stroke-width=".25"/>
<circle cx="53.4" cy="99.1" r=".49" fill="#f0f"/>
<circle cx="53.4" cy="99.1" r=".49" fill="none" stroke="#f0f" stroke-width=".25"/>
<circle cx="40.7" cy="127" r=".49" fill="#f0f"/>
<circle cx="40.7" cy="127" r=".49" fill="none" stroke="#f0f" stroke-width=".25"/>
<circle cx="40.7" cy="124.5" r=".49" fill="#f0f"/>
<circle cx="40.7" cy="124.5" r=".49" fill="none" stroke="#f0f" stroke-width=".25"/>
<circle cx="20.4" cy="124.5" r=".49" fill="#f0f"/>
<circle cx="20.4" cy="124.5" r=".49" fill="none" stroke="#f0f" stroke-width=".25"/>
<circle cx="30.5" cy="134.6" r=".49" fill="#f0f"/>
<circle cx="30.5" cy="134.6" r=".49" fill="none" stroke="#f0f" stroke-width=".25"/>
<circle cx="20.4" cy="124.5" r=".49" fill="#f0f"/>
<circle cx="20.4" cy="124.5" r=".49" fill="none" stroke="#f0f" stroke-width=".25"/>
<circle cx="40.7" cy="124.5" r=".49" fill="#f0f"/>
<circle cx="40.7" cy="124.5" r=".49" fill="none" stroke="#f0f" stroke-width=".25"/>
<circle cx="20.4" cy="127" r=".49" fill="#f0f"/>
<circle cx="20.4" cy="127" r=".49" fill="none" stroke="#f0f" stroke-width=".25"/>
<circle cx="33.1" cy="134.6" r=".49" fill="#f0f"/>
<circle cx="33.1" cy="134.6" r=".49" fill="none" stroke="#f0f" stroke-width=".25"/>
<circle cx="28" cy="134.6" r=".49" fill="#f0f"/>
<circle cx="28" cy="134.6" r=".49" fill="none" stroke="#f0f" stroke-width=".25"/>
<circle cx="66.1" cy="127" r=".49" fill="#f0f"/>
<circle cx="66.1" cy="127" r=".49" fill="none" stroke="#f0f" stroke-width=".25"/>
<circle cx="66.1" cy="124.5" r=".49" fill="#f0f"/>
<circle cx="66.1" cy="124.5" r=".49" fill="none" stroke="#f0f" stroke-width=".25"/>
<circle cx="45.8" cy="124.5" r=".49" fill="#f0f"/>
<circle cx="45.8" cy="124.5" r=".49" fill="none" stroke="#f0f" stroke-width=".25"/>
<circle cx="55.9" cy="134.6" r=".49" fill="#f0f"/>
<circle cx="55.9" cy="134.6" r=".49" fill="none" stroke="#f0f" stroke-width=".25"/>
<circle cx="48.3" cy="124.5" r=".49" fill="#f0f"/>
<circle cx="48.3" cy="124.5" r=".49" fill="none" stroke="#f0f" stroke-width=".25"/>
<circle cx="45.8" cy="127" r=".49" fill="#f0f"/>
<circle cx="45.8" cy="127" r=".49" fill="none" stroke="#f0f" stroke-width=".25"/>
<circle cx="55.9" cy="134.6" r=".49" fill="#f0f"/>
<circle cx="55.9" cy="134.6" r=".49" fill="none" stroke="#f0f" stroke-width=".25"/>
<circle cx="53.4" cy="134.6" r=".49" fill="#f0f"/>
<circle cx="53.4" cy="134.6" r=".49" fill="none" stroke="#f0f" stroke-width=".25"/>
<circle cx="58.5" cy="134.6" r=".49" fill="#f0f"/>
<circle cx="58.5" cy="134.6" r=".49" fill="none" stroke="#f0f" stroke-width=".25"/>
<circle cx="20.4" cy="88.9" r=".49" fill="#f0f"/>
<circle cx="20.4" cy="88.9" r=".49" fill="none" stroke="#f0f" stroke-width=".25"/>
<circle cx="40.7" cy="88.9" r=".49" fill="#f0f"/>
<circle cx="40.7" cy="88.9" r=".49" fill="none" stroke="#f0f" stroke-width=".25"/>
<circle cx="20.4" cy="91.5" r=".49" fill="#f0f"/>
<circle cx="20.4" cy="91.5" r=".49" fill="none" stroke="#f0f" stroke-width=".25"/>
<circle cx="33.1" cy="99.1" r=".49" fill="#f0f"/>
<circle cx="33.1" cy="99.1" r=".49" fill="none" stroke="#f0f" stroke-width=".25"/>
<circle cx="28" cy="99.1" r=".49" fill="#f0f"/>
<circle cx="28" cy="99.1" r=".49" fill="none" stroke="#f0f" stroke-width=".25"/>
<circle cx="104.2" cy="71.1" r=".49" fill="#f0f"/>
<circle cx="104.2" cy="71.1" r=".49" fill="none" stroke="#f0f" stroke-width=".25"/>
<circle cx="259.1" cy="50.8" r=".49" fill="#f0f"/>
<circle cx="259.1" cy="50.8" r=".49" fill="none" stroke="#f0f" stroke-width=".25"/>
<g font-size="2.3" fill="#000080">
<text x="132.2" y="27.5">U300</text>
<text x="132.2" y="30.1">MPU-6000</text>
<text x="243.9" y="37.7">AD1</text>
<text x="251.5" y="37.7">DNP</text>
<text x="243.9" y="47.8">AD0</text>
<text x="251.5" y="47.8">0R</text>
<text x="25.5" y="78.3">LM31</text>
<text x="25.5" y="80.9">M2</text>
<text x="50.9" y="78.3">LM32</text>
<text x="50.9" y="80.9">M2</text>
<text x="108.3" y="85.9">C313</text>
<text x="108.3" y="89">100n</text>
<text x="174.3" y="85.9">C310</text>
<text x="174.3" y="89">100n</text>
<text x="192.1" y="85.9">C320</text>
<text x="192.1" y="89">2.2nF/50V</text>
<text x="243.9" y="85.9">R309</text>
<text x="251.5" y="85.9">10K</text>
<text x="243.9" y="98.6">R313</text>
<text x="251.5" y="98.6">10K</text>
<text x="25.5" y="113.9">LM33</text>
<text x="50.9" y="113.9">LM34</text>
<text x="25.5" y="116.4">M2</text>
<text x="50.9" y="116.4">M2</text>
<text x="243.9" y="119">R308</text>
<text x="251.5" y="119">10K</text>
<text x="243.9" y="131.7">R312</text>
<text x="251.5" y="131.7">10K</text>
<text x="243.9" y="146.9">R301</text>
<text x="251.5" y="146.9">0R</text>
<text x="12.8" y="154.5">CN30</text>
<text x="12.8" y="157.1">USB</text>
<text x="174.3" y="157.1">R30</text>
<text x="174.3" y="160.1">220R</text>
<text x="243.9" y="159.6">R311</text>
<text x="251.5" y="159.6">0R</text>
<text x="116.9" y="162.1">U30</text>
<text x="116.9" y="164.7">MCP1703T-3302E/CB</text>
<text x="174.3" y="179.9">D30</text>
<text x="63.6" y="182.5">R32</text>
<text x="71.2" y="182.5">10K</text>
<text x="174.3" y="183">RED</text>
<text x="108.3" y="187.5">C31</text>
<text x="108.3" y="190.6">2.2uF</text>
<text x="148.9" y="187.5">C32</text>
<text x="148.9" y="190.6">2.2uF</text>
<text x="63.6" y="192.6">R33</text>
<text x="71.2" y="192.6">10K</text>
</g>
<g font-size="2.3">
<text x="127.8" y="35.6">24</text>
<text x="159.3" y="35.6">6</text>
<text x="104.5" y="41.5">ADDR</text>
<text x="104.5" y="36.4">SDA</text>
<text x="104.5" y="38.9">SCL</text>
<text x="127.8" y="38.1">23</text>
<text x="129.1" y="40.6">9</text>
<text x="159.3" y="38.1">7</text>
<text x="180.4" y="36.2">AUXDA</text>
<text x="180.4" y="38.7">AUXCL</text>
<text x="234.3" y="41.2">3V3</text>
<text x="104.5" y="44">CSEL</text>
<text x="129.1" y="43.2">8</text>
<text x="159.3" y="45.7">2</text>
<text x="104.5" y="49.1">CLKIN</text>
<text x="104.5" y="51.6">FSYNC</text>
<text x="127.8" y="50.8">11</text>
<text x="129.1" y="48.3">1</text>
<text x="159.3" y="48.3">3</text>
<text x="159.3" y="50.8">4</text>
<text x="159.3" y="53.3">5</text>
<text x="104.5" y="56.7">INT</text>
<text x="127.8" y="55.9">12</text>
<text x="159.3" y="58.4">14</text>
<text x="127.8" y="61">19</text>
<text x="127.8" y="63.5">21</text>
<text x="159.3" y="61">15</text>
<text x="159.3" y="63.5">16</text>
<text x="241.6" y="64.3">ADDR</text>
<text x="92.5" y="71.7">3V3</text>
<text x="127.8" y="71.1">13</text>
<text x="127.8" y="66">22</text>
<text x="159.3" y="66">17</text>
<text x="159.3" y="71.1">20</text>
<text x="127.8" y="76.2">18</text>
<text x="159.3" y="76.2">10</text>
<text x="229.2" y="89.5">3V3</text>
<text x="271.9" y="89.5">AUXDA</text>
<text x="229.2" y="102.2">3V3</text>
<text x="271.9" y="102.2">AUXCL</text>
<text x="229.2" y="122.5">3V3</text>
<text x="271.9" y="122.5">CSEL</text>
<text x="229.2" y="135.2">3V3</text>
<text x="271.9" y="135.2">INT</text>
<text x="168.2" y="143.8">3V3</text>
<text x="271.9" y="150.5">CLKIN</text>
<text x="29.8" y="162.6">1</text>
<text x="29.8" y="165.1">2</text>
<text x="29.8" y="167.6">3</text>
<text x="50.9" y="165.7">SCL</text>
<text x="50.9" y="163.2">5V0</text>
<text x="271.9" y="163.2">FSYNC</text>
<text x="29.8" y="172.7">5</text>
<text x="29.8" y="170.2">4</text>
<text x="50.9" y="168.2">SDA</text>
<text x="29.8" y="177.8">S1</text>
<text x="95.1" y="178.4">5V0</text>
<text x="113.9" y="177.8">3</text>
<text x="133.9" y="177.8">2</text>
<text x="149.9" y="178.4">3V3</text>
<text x="29.8" y="180.3">S2</text>
<text x="29.8" y="182.9">S3</text>
<text x="29.8" y="185.4">S4</text>
<text x="51.4" y="186">3V3</text>
<text x="89" y="186">SCL</text>
<text x="124.5" y="188.5" transform="rotate(-90 124.5 188.5)">1</text>
<text x="203" y="191.6">Title</text>
<text x="51.4" y="196.2">3V3</text>
<text x="89" y="196.2">SDA</text>
<text x="213.2" y="194.2">INVENSENSE MPU-6000 IMU SENSOR</text>
<text x="203" y="199.2">Size</text>
<text x="205.6" y="201.8">A4</text>
<text x="213.2" y="199.2">Document Number</text>
<text x="254.1" y="200.3">RZSN-0080</text>
<text x="286.8" y="199.2">Rev</text>
<text x="289.4" y="201.8">07</text>
<text x="203" y="206.8">Date:</text>
<text x="216.2" y="206.8">Sunday, May 22, 2016</text>
<text x="253.8" y="206.8">Sheet</text>
<text x="266.5" y="206.8">2</text>
<text x="274.1" y="206.8">of</text>
<text x="281.8" y="206.8">4</text>
</g>
<g font-size="2.3" fill="#004080">
<text x="133.4" y="41.7">AD0/SDO</text>
<text x="133.4" y="39.2">SCL/SCLK</text>
<text x="133.4" y="36.7">SDA/SDI</text>
<text x="147.2" y="36.7">AUX_DA</text>
<text x="147.4" y="39.2">AUX_CL</text>
<text x="133.4" y="44.3">CS</text>
<text x="153" y="46.8">NC</text>
<text x="133.4" y="49.4">CLKIN</text>
<text x="133.4" y="51.9">FSYNC</text>
<text x="153" y="49.4">NC</text>
<text x="153" y="51.9">NC</text>
<text x="133.4" y="57">INT</text>
<text x="153" y="54.4">NC</text>
<text x="153" y="59.5">NC</text>
<text x="133.4" y="62.1">RESV</text>
<text x="133.4" y="64.6">RESV</text>
<text x="153" y="62.1">NC</text>
<text x="153" y="64.6">NC</text>
<text x="133.4" y="67.1">RESV</text>
<text x="153" y="67.1">NC</text>
<text x="133.4" y="72.2">VDD</text>
<text x="133.4" y="77.3">GND</text>
<text x="146.5" y="77.3">REGOUT</text>
<text x="148.3" y="72.2">CPOUT</text>
<text x="21.9" y="163.7">VCC</text>
<text x="24.3" y="166.2">D-</text>
<text x="21.7" y="173.8">GND</text>
<text x="23.7" y="168.7">D+</text>
<text x="24.5" y="171.3">ID</text>
<text x="18.5" y="178.9">SHIELD</text>
<text x="118.2" y="178.9">VIN</text>
<text x="126.1" y="178.9">OUT</text>
<text x="18.5" y="181.4">SHIELD</text>
<text x="18.5" y="184">SHIELD</text>
<text x="125.6" y="184.2" transform="rotate(-90 125.6 184.2)">GND</text>
<text x="18.5" y="186.5">SHIELD</text>
</g>
<g font-size="2.3" fill="#008000">
<text x="116.9" y="172.3">SOT-23</text>
<text x="203.3" y="182.5">All passives are 0603</text>
<text x="12.8" y="192.7">FCI</text>
<text x="12.8" y="195.4">10104110-0001LF</text>
</g>
<text font-size="2" fill="#008000" x="132.2" y="83.2">QFN-24</text>
<g font-size="1.8">
<text x="31.8" y="1.9">5</text>
<text x="90.1" y="1.9">4</text>
<text x="148.5" y="1.9">3</text>
<text x="206.9" y="1.9">2</text>
<text x="265.3" y="1.9">1</text>
<text x=".7" y="29.8">D</text>
<text x="295.1" y="29.8">D</text>
<text x=".7" y="80.9">C</text>
<text x="295.1" y="80.9">C</text>
<text x=".7" y="132.1">B</text>
<text x="295.1" y="132.1">B</text>
<text x=".7" y="183.3">A</text>
<text x="295.1" y="183.3">A</text>
<text x="31.8" y="209.2">5</text>
<text x="90.1" y="209.2">4</text>
<text x="148.5" y="209.2">3</text>
<text x="206.9" y="209.2">2</text>
<text x="265.3" y="209.2">1</text>
</g>
<g font-size="1.8" fill="#400080">
<text x="132.2" y="88">I2C ADDRESS:</text>
<text x="132.2" y="90">1 1 0 1 0 0 A = 0x68 / 0x69</text>
</g>
<g font-size="1.8" fill="#0080c0">
<text x="116.9" y="166.8">250 mA LDO</text>
<text x="101.7" y="174.4">16V max</text>
<text x="12.8" y="199.8">Micro USB connector</text>
</g>
</svg>
